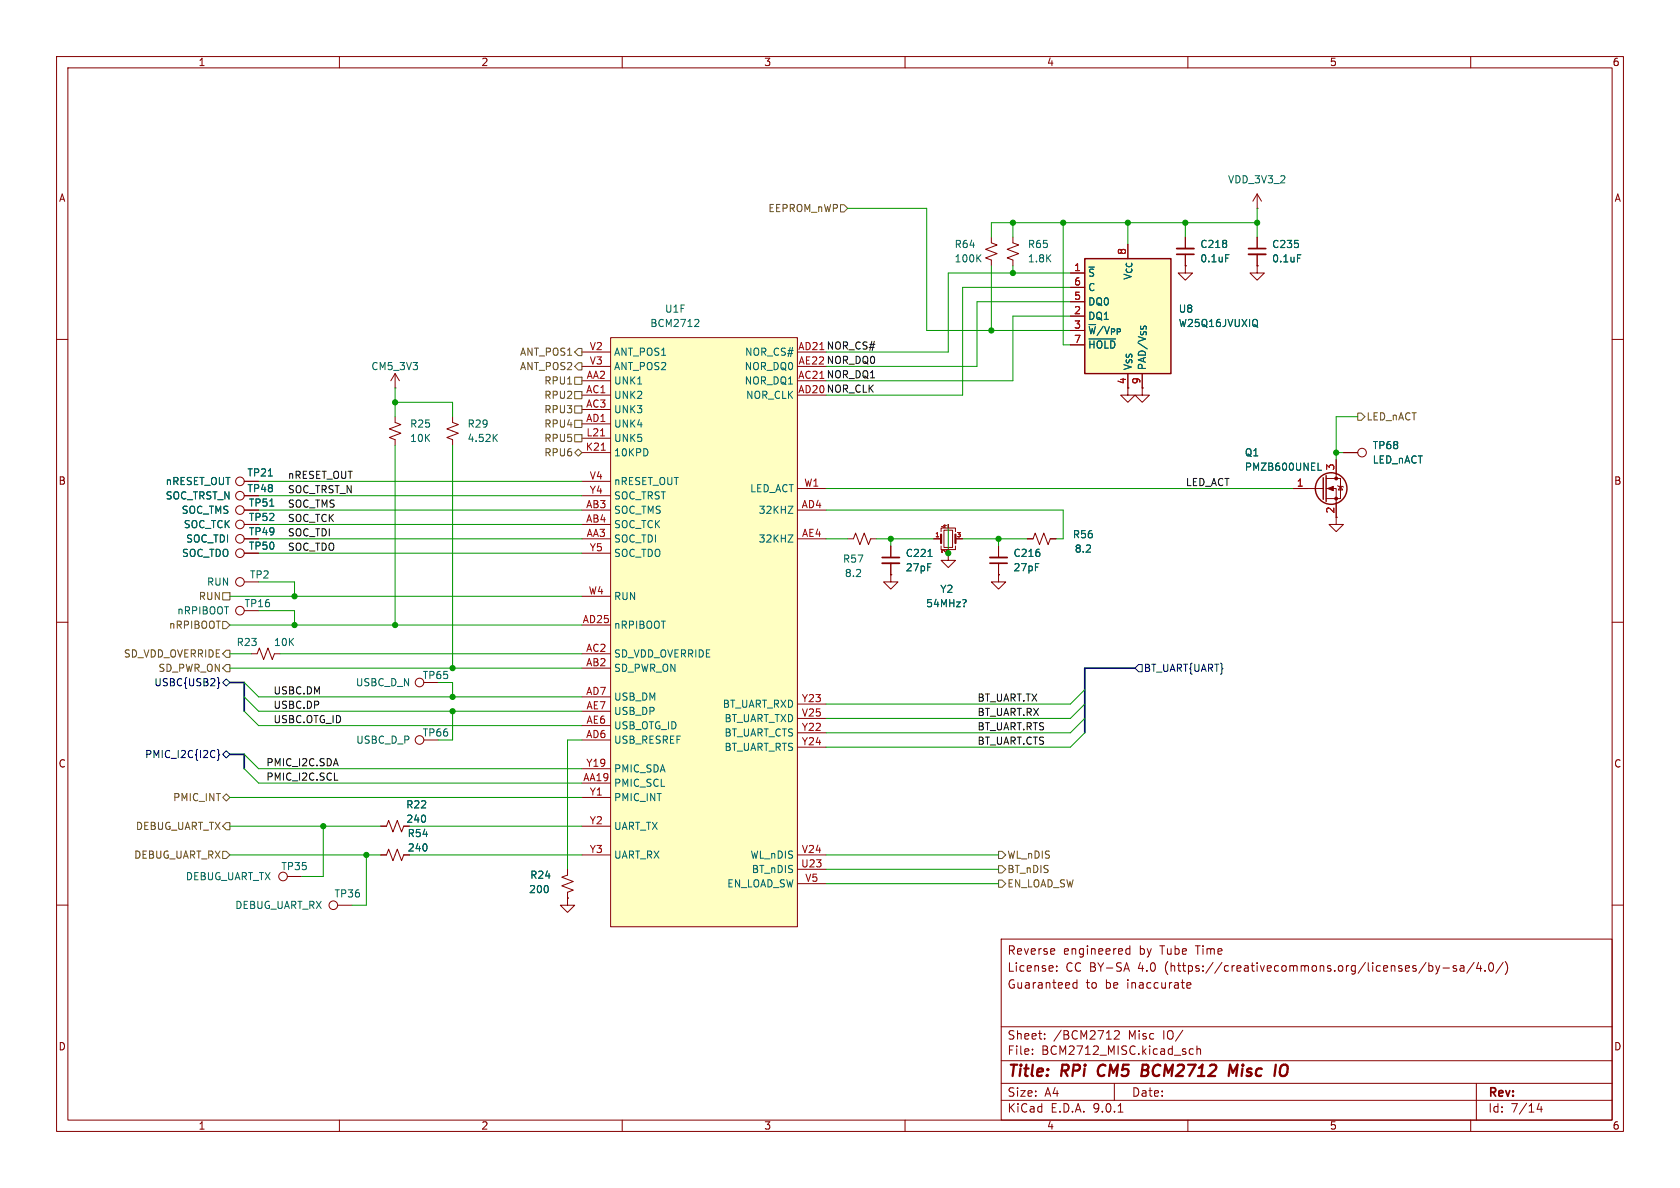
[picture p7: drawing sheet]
<svg xmlns="http://www.w3.org/2000/svg" width="297mm" height="210mm" viewBox="0 0 297 210" stroke-linecap="round" stroke-linejoin="round" font-family="sans-serif">
<g fill="none" stroke="#840000" stroke-width=".18">
<path d="M10 10h277v190h-277zM12 12h273v186h-273zM60 10v2M110 10v2M160 10v2M210 10v2M260 10v2M209.5 47v1.3h1.3l-1.3 1.2-1.2-1.2h1.2M209.5 47h.1M209.5 41.9v2M209.5 45v2M222.2 41.9v2"/>
<path d="M222.2 45v2M10 60h2M69.8 68.6h.1M69.8 73.7v1l1.1 .4-2.1 .7 2.1 .8-2.1 .7 1 .4v1M69.8 66l-.7 1.3M69.8 66l.8 1.3M69.8 66v2.6M285 60h2M43.2 85.1h2.5M149.9 95.3h1l.4-1.1 .7 2.1 .8-2.1 .7 2.1 .4-1h1M157.5 96.5v2.1M157.5 99.6v2"/>
<path d="M165.1 95.3h1.3M166.4 94v-.7h2.5v.7M166.4 96.5v.7h2.5v-.7M166.9 93.7h1.5v3.1h-1.5zM167.6 97.8v1.3h1.3l-1.3 1.2-1.2-1.2h1.2M168.9 95.3h1.3M228.6 86.4h5.3M234.4 86.4h1.8v6.3h1.3l-1.3 1.3-1.3-1.3h1.3M234.4 84.6h2.6v3.5h-2.6M236.2 81.3v3.3M236.5 85.9l.1 .1h.8l.1 .1M237 86l.4 .6h-.8z"/>
<path d="M10 110h2M44.4 115.6h1.1l.3-1 .8 2 .8-2 .7 2 .4-1h1M157.5 101.6v1.3h1.2l-1.2 1.2-1.3-1.2h1.3M157.5 101.6h.1M285 110h2M50.8 154.9h2.5M67.3 151.1h1l.4-1 .8 2 .7-2 .8 2 .4-1h1M67.3 146.1h1l.4-1.1 .8 2.1 .7-2.1 .8 2.1 .4-1M100.3 158.8v1.2h-1.2l1.2 1.3 1.3-1.3h-1.3M100.3 158.8h.1M10 160h2M177 166h108v32h-108z"/>
<path d="M186.4 167.8l.1 .3-.8 .1M186.8 171.6v.1M186.8 170.8v.1M190.4 173.2v1.5M190.4 173.8l-.4-.1-.3 .3v.4l.1 .2h.6M199.2 170.2l.5 1.5M199.7 167.2v1.5M199.7 167.8l-.4-.1-.3 .3v.4l.2 .2h.5M209.8 174.2l.7-.1v-.3l-.5-.1-.2 .2 .1 .7h.6M252.6 170.2v1.5M252.6 170.8l.4-.1 .3 .3v.4l-.1 .2h-.6M253.8 170.7l.4 1"/>
<path d="M254.2 171.7l-.2 .4-.2 .1M254.5 170.7l-.3 1M255.1 171.1h1.1M257.5 170.8l-.4-.1-.2 .2 .1 .2 .5 .2v.3h-.6M258.2 170.8h.5l.1 .9M258.8 171.1h-.5a.29 .29 0 0 0-.2 .3 .29 .29 0 0 0 .2 .3l.5-.1M260.6 170.1l-1.3 2M261.4 170.1l-.4 1.1h1M261.7 170.7v1M262.5 171.6v.1M263.3 170.3l.2-.1a.81 .81 0 0 1 .6 .6 .81 .81 0 0 1-.3 .8l-.1 .1a.81 .81 0 0 1-.4-1.4zM265.7 170.1l-1.2 2"/>
<path d="M266.1 170a1.72 1.72 0 0 1 0 2.3M285 160h2M60 198v2M110 198v2M160 198v2M177 194.5h108M177 191.5h108M177 187.5h108M177 181.5h108M182.5 186.3v.1M182.5 185.5v.1M184.7 183.6v.1"/>
<path d="M184.7 182.8v.1M197 191.5v3M197 182.3l.6-.1 .2 .1 .1 .3-.9 1.1h.9M197.7 196.6h.8M210 198v2M211 185.5l-.5-.1-.3 .3v.4l.2 .2h.6M211.6 185.5l.2-.1 .4 .1v.9M211.6 184.9v1.5M260 198v2M261 191.5v6.5M272.1 195l-.4 1.1h1M272.5 195.6v1"/>
<circle cx="42.4" cy="85.1" r=".76"/>
<circle cx="42.4" cy="107.9" r=".76"/>
<circle cx="74.2" cy="120.6" r=".76"/>
<circle cx="74.2" cy="130.8" r=".76"/>
<circle cx="50" cy="154.9" r=".76"/>
</g>
<path d="M194.4 188.5a1.27 1.27 0 0 0 0 1.6M201.9 189.2h.7M202.6 189.2l.2 .1M202.7 188.2h-.7l-.2 2 .9-.1M202.8 189.1l-.2 .1M217.2 190.2l.3-2 .4 1.4 .9-1.4-.3 2M226.9 188.2l.5 .1a1.36 1.36 0 0 1-.4 1.9h-.4" fill="none" stroke="#840000" stroke-width=".4"/>
<path d="M208 45h3.1M220.7 43.9h3.1M156 98.6h3" fill="none" stroke="#840000" stroke-width=".3"/>
<path d="M208 43.9h3.1M220.7 45h3.1M156 99.6h3" fill="none" stroke="#840000" stroke-width=".33"/>
<path d="M216.7 45h.6M229.4 45h.6M47.4 84.1h.8M164.1 98.4h.7M233 83.1h.6M170.6 106l.2 .2-.1 .3" fill="none" stroke="#006464" stroke-width=".18"/>
<g fill="none" stroke="#840000" stroke-width=".25">
<path d="M233.9 84.5v3.8M234.4 84.1v4.5"/>
<circle cx="235.3" cy="86.4" r="2.79"/>
</g>
<g fill="#840000" stroke="#840000" stroke-width=".18">
<path d="M234.7 86.4l1-.4v.7z"/>
<circle cx="236.2" cy="84.6" r=".25"/>
<circle cx="236.2" cy="88.1" r=".25"/>
</g>
<path d="M166.4 94.5v1.5M168.9 94.5v1.5" fill="none" stroke="#840000" stroke-width=".38"/>
<path d="M191.8 45.7h15.2v20.3h-15.2z" fill="#ffffc2"/>
<path d="M191.8 45.7h15.2v20.3h-15.2z" fill="none" stroke="#840000" stroke-width=".25"/>
<g fill="none" stroke="#840000" stroke-width=".18">
<path d="M175.3 41.9v1l1 .4-2.1 .8 2.1 .7-2.1 .8 1.1 .4v1M179.1 41.9v1l1 .4-2 .8 2 .7-2 .8 1 .4v1M189.2 48.3h2.6M189.2 50.8h2.6M189.2 53.3h2.6M189.2 55.9h2.6M189.2 58.4h2.6M189.2 61h2.6M199.4 66v2.6M201.9 66v2.6M237.5 80h2.5M43.2 102.9h2.5"/>
<circle cx="240.8" cy="80" r=".76"/>
<circle cx="42.4" cy="102.9" r=".76"/>
</g>
<path d="M172.9 45.6l.5 .7M173.4 45l-.7 .8M192.5 59.9h4.7M222.1 56.5a.9 .9 0 0 1 0 1.2l.3 .2" fill="none" stroke="#006464" stroke-width=".18"/>
<path d="M107.9 59.7h33.1v104.1h-33.1z" fill="#ffffc2"/>
<g fill="none" stroke="#840000" stroke-width=".18">
<path d="M222.2 36.8h.1M222.2 34.3l-.7 1.3M222.2 34.3l.8 1.3M222.2 34.3v2.5M107.9 59.7h33.1v104.1h-33.1zM189.2 48.3h2.6M189.2 50.8h2.6M189.2 53.3h2.6M189.2 55.9h2.6M189.2 58.4h2.6M209.5 47h.1M209.5 41.9v2"/>
<path d="M209.5 45v2M222.2 47v1.3h1.3l-1.3 1.2-1.2-1.2h1.2M222.2 47h.1M222.2 41.9v2M222.2 45v2M80 73.7v1l1 .4-2 .7 2 .8-2 .7 1 .4v1M102.9 62.2h5M102.9 64.8h5M102.9 67.3h5M102.9 69.9h5M102.9 72.4h5M102.9 74.9h5"/>
<path d="M102.9 77.5h5M141 62.2h5M141 64.8h5M141 67.3h5M141 69.9h5M189.2 61h2.6M199.4 66v3.9h1.3l-1.3 1.2-1.3-1.2h1.3M201.9 68.6v1.3h1.3l-1.3 1.2-1.2-1.2h1.2M201.9 68.6h.1M201.9 66v2.6M43.2 85.1h2.5M43.2 90.2h2.5"/>
<path d="M43.2 92.7h2.5M43.2 95.3h2.5M43.2 97.8h2.5M102.9 80h5M102.9 85.1h5M102.9 87.6h5M102.9 90.2h5M102.9 92.7h5M102.9 95.3h5M102.9 97.8h5M141 90.2h5M141 95.3h5"/>
<path d="M141 86.4h5M157.5 96.5v2.1M157.5 99.6v2M165.1 95.3h1.3M168.9 95.3h1.3M176.5 96.5v2.1M176.5 99.6v2M181.6 95.3h1l.4-1.1 .8 2.1 .7-2.1 .8 2.1 .4-1h1M228.6 86.4h2.5M236.2 81.3v2.5M236.2 88.9v2.5M237.5 80h2.5"/>
<path d="M102.9 105.4h5M102.9 110.5h5M102.9 115.6h5M102.9 118.1h5M157.5 101.6h.1M176.5 101.6v1.3h1.3l-1.3 1.2-1.2-1.2h1.2M176.5 101.6h.1M102.9 123.2h5M102.9 125.7h5M102.9 128.3h5M102.9 130.8h5M102.9 135.9h5"/>
<path d="M102.9 138.4h5M141 124.5h5M141 127h5M141 129.5h5M141 132.1h5M67.3 146.1h1M67.3 151.1h1M71.4 151.1h1M100.3 153.7v1l-1 .4 2 .7-2 .8 2 .8-1 .3v1.1M100.3 158.8h.1M102.9 141h5M102.9 146.1h5"/>
<path d="M102.9 151.1h5M141 151.1h5M141 153.7h5M141 156.2h5M59.7 160h2.5"/>
<circle cx="42.4" cy="95.2" r=".76"/>
<circle cx="42.4" cy="90.2" r=".76"/>
<circle cx="42.4" cy="92.7" r=".76"/>
<circle cx="42.4" cy="97.8" r=".76"/>
<circle cx="42.4" cy="87.6" r=".76"/>
<circle cx="58.9" cy="160" r=".76"/>
</g>
<g fill="none" stroke="#006464" stroke-width=".18">
<path d="M123 56.5h.4l.2 .3-.8 .9h.8M192.5 59.9h4.7M216.7 45h.6M222.1 56.5a.9 .9 0 0 1 0 1.2l.3 .2M229.4 45h.6M87.4 77.3l.5 .7M87.9 76.8l-.7 .7M112.7 67.9h.8M47.4 84.1h.8M47.7 89.5h.7M139.3 89.5h.9l-.9 1.2h.9M139.3 94.6h.9l-.9 1.2h.9"/>
<path d="M164.1 98.4h.7M233 83.1h.6M170.6 106l.2 .2-.1 .3"/>
</g>
<path d="M106.2 77.1h.7M106.3 79.6h.7" fill="none" stroke="#a90000" stroke-width=".18"/>
<path d="M175 99.6h3.1" fill="none" stroke="#840000" stroke-width=".3"/>
<path d="M175 98.6h3.1" fill="none" stroke="#840000" stroke-width=".33"/>
<g fill="none" stroke="#725600" stroke-width=".18">
<path d="M148.6 36.2h.6l.7 .6-.7 .7h-.6zM101.6 76.8h1.3v1.3h-1.3zM101.6 74.3h1.3v1.3h-1.3zM101.6 71.8h1.3v1.2h-1.3zM101.6 66.7h1.3v1.2h-1.3zM101.6 64.8l.6-.7h.7v1.3h-.7zM101.6 69.2h1.3v1.3h-1.3zM102.2 61.6h.7v1.3h-.7l-.6-.7zM240 73h.7l.6 .7-.6 .6h-.7zM101.6 80l.6-.6 .7 .6-.7 .6zM39.4 109.9h.6l.6 .6-.6 .6h-.6zM39.4 104.8h1.2v1.2h-1.2z"/>
<path d="M40 117.5h.6v1.2h-.6l-.6-.6zM40 114.9h.6v1.3h-.6l-.6-.6zM39.4 141l.6-.7 .6 .7-.6 .6zM39.4 150.5h.6l.6 .6-.6 .7h-.6zM40 145.4h.6v1.3h-.6l-.6-.6zM176.5 155.6h.7l.6 .6-.6 .6h-.7zM176.5 153h.7l.6 .7-.6 .6h-.7zM176.5 150.5h.7l.6 .6-.6 .7h-.7z"/>
</g>
<path d="M38.5 119.8l.2 .2v.6l.1 .1-.1 .2v.6l-.3 .2M201.3 117.5h.6v1.2h-.6l-.6-.6zM38.4 132.5l.3 .2v.6l.1 .1-.1 .2v.6l-.3 .2M39.4 133.4l.6-.7 .6 .7-.6 .6zM39.4 120.7l.6-.7 .6 .7-.6 .6z" fill="none" stroke="#000084" stroke-width=".18"/>
<path d="M59.1 137.9h.6" fill="none" stroke="#0f0f0f" stroke-width=".18"/>
<path d="M200.7 118.1h-8.9v11.4M40.6 120.7h2.6v5M40.6 133.4h2.6v2.5" fill="none" stroke="#000084" stroke-width=".3"/>
<g fill="none" stroke="#009600" stroke-width=".18">
<path d="M149.9 36.8h13.9v21.6h25.4M179.1 39.4v2.5M188 39.4v21.6h1.2M199.4 39.4v3.8M209.5 39.4v2.5M222.2 39.4h-46.9v2.5M222.2 36.8v5.1M175.3 47v11.4M179.1 47v1.3M189.2 50.8h-19v19.1h-24.2M189.2 55.9h-10.1v11.4h-33.1M189.2 53.3h-16.5v11.5h-26.7"/>
<path d="M189.2 48.3h-21.6v13.9h-21.6M69.8 71.1h10.2v2.6M69.8 68.6v5.1M69.8 78.7v31.8M80 78.7v39.4M240 73.7h-3.8v7.6M45.7 95.3h57.2M45.7 92.7h57.2M45.7 97.8h57.2M45.7 90.2h57.2M45.7 87.6h57.2M45.7 85.1h57.2"/>
<path d="M146 95.3h3.9M146 90.2h42v5.1h-1.3M146 86.4h82.6M154.9 95.3h10.2M157.5 95.3v1.2M167.6 92.7v5.1M170.2 95.3h11.4M176.5 95.3v1.2M236.2 80h1.3M40.6 105.4h62.3M40.6 110.5h62.3M40.6 118.1h62.3"/>
<path d="M40.6 115.6h3.8M45.7 102.9h6.4v2.5M45.7 108h6.4v2.5M49.5 115.6h53.4M43.2 120.7l2.5 2.5h57.2M43.2 133.4l2.5 2.5h57.2M43.2 135.9l2.5 2.5h57.2M43.2 125.7l2.5 2.6h57.2M43.2 123.2l2.5 2.5h57.2M77.5 120.7h2.5v2.5M80 125.7v5.1h-2.5M102.9 130.8h-2.6v22.9"/>
<path d="M191.8 129.5l-2.6 2.6h-43.2M191.8 127l-2.6 2.5h-43.2M191.8 121.9l-2.6 2.6h-43.2M191.8 124.5l-2.6 2.5h-43.2M40.6 146.1h26.7M40.6 151.1h26.7M40.6 141h62.3M57.1 146.1v8.8h-3.8M64.8 151.1v8.9h-2.6M72.4 146.1h30.5M72.4 151.1h30.5M146 151.1h30.5"/>
<path d="M146 156.2h30.5M146 153.7h30.5"/>
</g>
<g fill="#009600" stroke="#009600" stroke-width=".18">
<circle cx="64.8" cy="151.1" r=".46"/>
<circle cx="80" cy="118.1" r=".46"/>
<circle cx="80" cy="123.2" r=".46"/>
<circle cx="57.1" cy="146.1" r=".46"/>
<circle cx="80" cy="125.7" r=".46"/>
<circle cx="176.5" cy="95.3" r=".46"/>
<circle cx="175.3" cy="58.4" r=".46"/>
<circle cx="179.1" cy="48.3" r=".46"/>
<circle cx="179.1" cy="39.4" r=".46"/>
<circle cx="167.6" cy="97.8" r=".46"/>
<circle cx="157.5" cy="95.3" r=".46"/>
<circle cx="69.8" cy="71.1" r=".46"/>
<circle cx="69.8" cy="110.5" r=".46"/>
<circle cx="52.1" cy="110.5" r=".46"/>
<circle cx="199.4" cy="39.4" r=".46"/>
<circle cx="222.2" cy="39.4" r=".46"/>
<circle cx="188" cy="39.4" r=".46"/>
<circle cx="209.5" cy="39.4" r=".46"/>
<circle cx="236.2" cy="80" r=".46"/>
<circle cx="52.1" cy="105.4" r=".46"/>
</g>
<g font-size="2.8" fill="#840000">
<text x="178" y="190.9">Title:</text>
<text x="187.7" y="190.9">RPi</text>
<text x="194.9" y="190.9">CM5</text>
<text x="203.4" y="190.9">BCM2712</text>
<text x="219.7" y="190.9">Misc</text>
</g>
<g font-size="2.1" fill="#840000">
<text x="178" y="172">License:</text>
<text x="178" y="169">Reverse</text>
<text x="187.9" y="169">engineered</text>
<text x="188.4" y="172">CC BY-SA</text>
<text x="201.3" y="172">4.0</text>
<text x="201.5" y="169">by</text>
<text x="205.3" y="169">Tube</text>
<text x="206.2" y="172">(https://creativecommons.org/licenses/by-sa/4.0/)</text>
<text x="211.7" y="169">Time</text>
<text x="178" y="175">Guaranteed</text>
<text x="191.9" y="175">to</text>
<text x="195.5" y="175">be</text>
<text x="199.4" y="175">inaccurate</text>
<text x="178" y="184">Sheet:</text>
<text x="186.2" y="184">/BCM2712</text>
<text x="199.5" y="184">Misc</text>
<text x="205.8" y="184">IO/</text>
<text x="178" y="186.7">File:</text>
<text x="184.1" y="186.7">BCM2712_MISC.kicad_sch</text>
<text x="178" y="196.9">KiCad</text>
<text x="178" y="194.1">Size:</text>
<text x="184.7" y="194.1">A4</text>
<text x="185.7" y="196.9">E.D.A.</text>
<text x="193.3" y="196.9">9.0.1</text>
<text x="200" y="194.1">Date:</text>
<text x="263" y="194.3">Rev:</text>
<text x="263" y="196.9">Id:</text>
<text x="267.1" y="196.9">7/14</text>
</g>
<g font-size="1.8" fill="#840000">
<text x="35" y="11.9">1</text>
<text x="85" y="11.9">2</text>
<text x="135" y="11.9">3</text>
<text x="185" y="11.9">4</text>
<text x="235" y="11.9">5</text>
<text x="285" y="11.9">6</text>
<text x="10.3" y="35.9">A</text>
<text x="285.3" y="35.9">A</text>
<text x="10.3" y="85.9">B</text>
<text x="43.6" y="87.2">TP48</text>
<text x="285.3" y="85.9">B</text>
<text x="236" y="90.9" transform="rotate(-90 236 90.9)">2</text>
<text x="10.3" y="135.9">C</text>
<text x="285.3" y="135.9">C</text>
<text x="71.7" y="145.6">240</text>
<text x="10.3" y="185.9">D</text>
<text x="285.3" y="185.9">D</text>
<text x="35" y="199.9">1</text>
<text x="85" y="199.9">2</text>
<text x="135" y="199.9">3</text>
<text x="185" y="199.9">4</text>
<text x="235" y="199.9">5</text>
<text x="285" y="199.9">6</text>
</g>
<g font-size="1.8" fill="#006464">
<text x="217" y="32.6">VDD_3V3_2</text>
<text x="168.7" y="46.6">100K</text>
<text x="168.7" y="44">R64</text>
<text x="181.6" y="44">R65</text>
<text x="181.6" y="46.6">1.8K</text>
<text x="212.1" y="44">C218</text>
<text x="212.1" y="46.6">0.1uF</text>
<text x="224.8" y="44">C235</text>
<text x="224.8" y="46.6">0.1uF</text>
<text x="192.3" y="49.1">~{S}</text>
<text x="192.3" y="51.7">C</text>
<text x="200.3" y="49.6" transform="rotate(-90 200.3 49.6)">V_{CC}</text>
<text x="114.9" y="58">BCM2712</text>
<text x="117.5" y="55.5">U1F</text>
<text x="192.3" y="54.2">DQ0</text>
<text x="192.3" y="56.7">DQ1</text>
<text x="192.3" y="59.3">~{W}/V_{PP}</text>
<text x="208.3" y="55.5">U8</text>
<text x="208.3" y="58">W25Q16JVUXIQ</text>
<text x="65.5" y="65.6">CM5_3V3</text>
<text x="108.5" y="63.1">ANT_POS1</text>
<text x="108.5" y="65.6">ANT_POS2</text>
<text x="131.6" y="65.6">NOR_DQ0</text>
<text x="131.6" y="63.1">NOR_CS#</text>
<text x="192.3" y="61.8">~{HOLD}</text>
<text x="200.3" y="65.5" transform="rotate(-90 200.3 65.5)">V_{SS}</text>
<text x="202.8" y="65.5" transform="rotate(-90 202.8 65.5)">PAD/V_{SS}</text>
<text x="108.5" y="68.2">UNK1</text>
<text x="108.5" y="70.7">UNK2</text>
<text x="131.6" y="68.2">NOR_DQ1</text>
<text x="131.8" y="70.7">NOR_CLK</text>
<text x="72.4" y="75.8">R25</text>
<text x="82.6" y="75.8">R29</text>
<text x="108.5" y="73.3">UNK3</text>
<text x="108.5" y="75.8">UNK4</text>
<text x="72.4" y="78.3">10K</text>
<text x="82.6" y="78.3">4.52K</text>
<text x="108.5" y="78.3">UNK5</text>
<text x="108.5" y="80.9">10KPD</text>
<text x="220" y="83.4">PMZB600UNEL</text>
<text x="220" y="80.9">Q1</text>
<text x="242.6" y="82.1">LED_nACT</text>
<text x="242.6" y="79.6">TP68</text>
<text x="29.2" y="86">nRESET_OUT</text>
<text x="29.2" y="88.5">SOC_TRST_N</text>
<text x="43.6" y="84.4">TP21</text>
<text x="43.9" y="89.8">TP51</text>
<text x="108.5" y="86">nRESET_OUT</text>
<text x="108.5" y="88.5">SOC_TRST</text>
<text x="132.5" y="87.2">LED_ACT</text>
<text x="32" y="91">SOC_TMS</text>
<text x="32.4" y="93.6">SOC_TCK</text>
<text x="43.9" y="94.8">TP49</text>
<text x="43.9" y="92.3">TP52</text>
<text x="108.5" y="91">SOC_TMS</text>
<text x="108.5" y="93.6">SOC_TCK</text>
<text x="134" y="91">32KHZ</text>
<text x="189.6" y="95.4">R56</text>
<text x="32.1" y="98.7">SOC_TDO</text>
<text x="32.8" y="96.1">SOC_TDI</text>
<text x="43.9" y="97.4">TP50</text>
<text x="108.5" y="96.1">SOC_TDI</text>
<text x="108.5" y="98.7">SOC_TDO</text>
<text x="134" y="96.1">32KHZ</text>
<text x="148.9" y="99.7">R57</text>
<text x="160" y="98.7">C221</text>
<text x="160" y="101.2">27pF</text>
<text x="179.1" y="98.6">C216</text>
<text x="179.1" y="101.2">27pF</text>
<text x="189.9" y="97.9">8.2</text>
<text x="36.5" y="103.7">RUN</text>
<text x="43.1" y="107.5">TP16</text>
<text x="44.1" y="102.5">TP2</text>
<text x="108.5" y="106.3">RUN</text>
<text x="149.3" y="102.2">8.2</text>
<text x="163.6" y="107.5">54MHz?</text>
<text x="166.1" y="105">Y2</text>
<text x="31.2" y="108.8">nRPIBOOT</text>
<text x="108.5" y="111.4">nRPIBOOT</text>
<text x="41.7" y="114.4">R23</text>
<text x="48.3" y="114.4">10K</text>
<text x="108.5" y="116.4">SD_VDD_OVERRIDE</text>
<text x="108.5" y="119">SD_PWR_ON</text>
<text x="62.8" y="121.5">USBC_D_N</text>
<text x="74.6" y="120.2">TP65</text>
<text x="108.5" y="124.1">USB_DM</text>
<text x="127.7" y="125.3">BT_UART_RXD</text>
<text x="62.9" y="131.7">USBC_D_P</text>
<text x="74.6" y="130.4">TP66</text>
<text x="108.5" y="126.6">USB_DP</text>
<text x="108.5" y="129.1">USB_OTG_ID</text>
<text x="108.5" y="131.7">USB_RESREF</text>
<text x="128" y="127.9">BT_UART_TXD</text>
<text x="128" y="130.4">BT_UART_CTS</text>
<text x="108.5" y="136.8">PMIC_SDA</text>
<text x="128" y="132.9">BT_UART_RTS</text>
<text x="71.7" y="143.1">R22</text>
<text x="108.5" y="139.3">PMIC_SCL</text>
<text x="108.5" y="141.8">PMIC_INT</text>
<text x="72" y="148.2">R54</text>
<text x="108.5" y="146.9">UART_TX</text>
<text x="32.8" y="155.8">DEBUG_UART_TX</text>
<text x="49.6" y="154">TP35</text>
<text x="72" y="150.7">240</text>
<text x="93.6" y="155.5">R24</text>
<text x="108.5" y="152">UART_RX</text>
<text x="132.6" y="152">WL_nDIS</text>
<text x="132.8" y="154.5">BT_nDIS</text>
<text x="41.5" y="160.9">DEBUG_UART_RX</text>
<text x="59" y="158.9">TP36</text>
<text x="93.4" y="158.1">200</text>
<text x="128.5" y="157.1">EN_LOAD_SW</text>
</g>
<g font-size="1.8" fill="#725600">
<text x="135.7" y="37.7">EEPROM_nWP</text>
<text x="91.8" y="65.6">ANT_POS2</text>
<text x="91.8" y="63.1">ANT_POS1</text>
<text x="96.1" y="68.2">RPU1</text>
<text x="96.1" y="70.7">RPU2</text>
<text x="96.1" y="75.8">RPU4</text>
<text x="96.1" y="73.3">RPU3</text>
<text x="241.5" y="74.5">LED_nACT</text>
<text x="96.1" y="78.3">RPU5</text>
<text x="96.1" y="80.9">RPU6</text>
<text x="35" y="106.3">RUN</text>
<text x="29.8" y="111.4">nRPIBOOT</text>
<text x="21.8" y="116.4">SD_VDD_OVERRIDE</text>
<text x="30.5" y="141.8">PMIC_INT</text>
<text x="23.9" y="146.9">DEBUG_UART_TX</text>
<text x="23.6" y="152">DEBUG_UART_RX</text>
<text x="178" y="154.5">BT_nDIS</text>
<text x="178" y="152">WL_nDIS</text>
<text x="178" y="157.1">EN_LOAD_SW</text>
</g>
<g font-size="1.8" fill="#a90000">
<text x="199.1" y="45.2" transform="rotate(-90 199.1 45.2)">8</text>
<text x="189.8" y="48">1</text>
<text x="189.8" y="50.5">6</text>
<text x="189.8" y="53.1">5</text>
<text x="189.8" y="55.6">2</text>
<text x="189.8" y="58.2">3</text>
<text x="104.2" y="62">V2</text>
<text x="104.2" y="64.5">V3</text>
<text x="189.8" y="60.7">7</text>
<text x="103.5" y="69.6">AC1</text>
<text x="103.6" y="67.1">AA2</text>
<text x="199.1" y="68" transform="rotate(-90 199.1 68)">4</text>
<text x="201.7" y="68" transform="rotate(-90 201.7 68)">9</text>
<text x="103.5" y="72.1">AC3</text>
<text x="103.5" y="74.7">AD1</text>
<text x="103.6" y="77.2">L21</text>
<text x="103.5" y="79.8">K21</text>
<text x="236" y="83.3" transform="rotate(-90 236 83.3)">3</text>
<text x="103.5" y="89.9">AB3</text>
<text x="104.2" y="84.8">V4</text>
<text x="104.2" y="87.4">Y4</text>
<text x="141.6" y="89.9">AD4</text>
<text x="142.1" y="86.1">W1</text>
<text x="229.2" y="86.1">1</text>
<text x="103.5" y="92.5">AB4</text>
<text x="103.6" y="95">AA3</text>
<text x="141.7" y="95">AE4</text>
<text x="104.2" y="97.5">Y5</text>
<text x="104" y="105.2">W4</text>
<text x="102.9" y="110.2">AD25</text>
<text x="103.5" y="115.3">AC2</text>
<text x="103.5" y="117.9">AB2</text>
<text x="103.5" y="122.9">AD7</text>
<text x="103.6" y="125.5">AE7</text>
<text x="141.7" y="124.2">Y23</text>
<text x="103.5" y="130.6">AD6</text>
<text x="103.6" y="128">AE6</text>
<text x="141.7" y="126.7">V25</text>
<text x="141.7" y="129.3">Y22</text>
<text x="141.7" y="131.8">Y24</text>
<text x="103.6" y="135.6">Y19</text>
<text x="103" y="138.2">AA19</text>
<text x="104.2" y="140.7">Y1</text>
<text x="104.2" y="145.8">Y2</text>
<text x="104.2" y="150.9">Y3</text>
<text x="141.5" y="153.4">U23</text>
<text x="141.7" y="150.9">V24</text>
<text x="142.3" y="156">V5</text>
</g>
<g font-size="1.8" fill="#0f0f0f">
<text x="141" y="62">AD21 NOR_CS#</text>
<text x="141.1" y="64.5">AE22 NOR_DQ0</text>
<text x="141" y="67.1">AC21 NOR_DQ1</text>
<text x="141" y="69.6">AD20 NOR_CLK</text>
<text x="50.8" y="87.3">SOC_TRST_N</text>
<text x="50.8" y="84.7">nRESET_OUT</text>
<text x="50.8" y="89.8">SOC_TMS</text>
<text x="209.5" y="86">LED_ACT</text>
<text x="50.8" y="94.9">SOC_TDI</text>
<text x="50.8" y="92.4">SOC_TCK</text>
<text x="50.8" y="97.4">SOC_TDO</text>
<text x="48.3" y="125.4">USBC.DP</text>
<text x="48.3" y="122.8">USBC.DM</text>
<text x="172.7" y="124.1">BT_UART.TX</text>
<text x="48.3" y="127.9">USBC.OTG_ID</text>
<text x="172.7" y="126.7">BT_UART.RX</text>
<text x="172.7" y="129.2">BT_UART.RTS</text>
<text x="172.7" y="131.7">BT_UART.CTS</text>
<text x="47" y="135.5">PMIC_I2C.SDA</text>
<text x="47" y="138.1">PMIC_I2C.SCL</text>
</g>
<g font-size="1.8" fill="#000084">
<text x="27.9" y="119">SD_PWR_ON</text>
<text x="202.1" y="119">BT_UART{UART}</text>
<text x="27.2" y="121.5">USBC{USB2}</text>
<text x="25.6" y="134.2">PMIC_I2C{I2C}</text>
</g>
<g font-size="1.1" fill="#a90000">
<text x="165.2" y="95">1</text>
<text x="167.4" y="93.5" transform="rotate(-90 167.4 93.5)">4</text>
<text x="169" y="95">3</text>
<text x="167.4" y="98" transform="rotate(-90 167.4 98)">2</text>
</g>
</svg>
